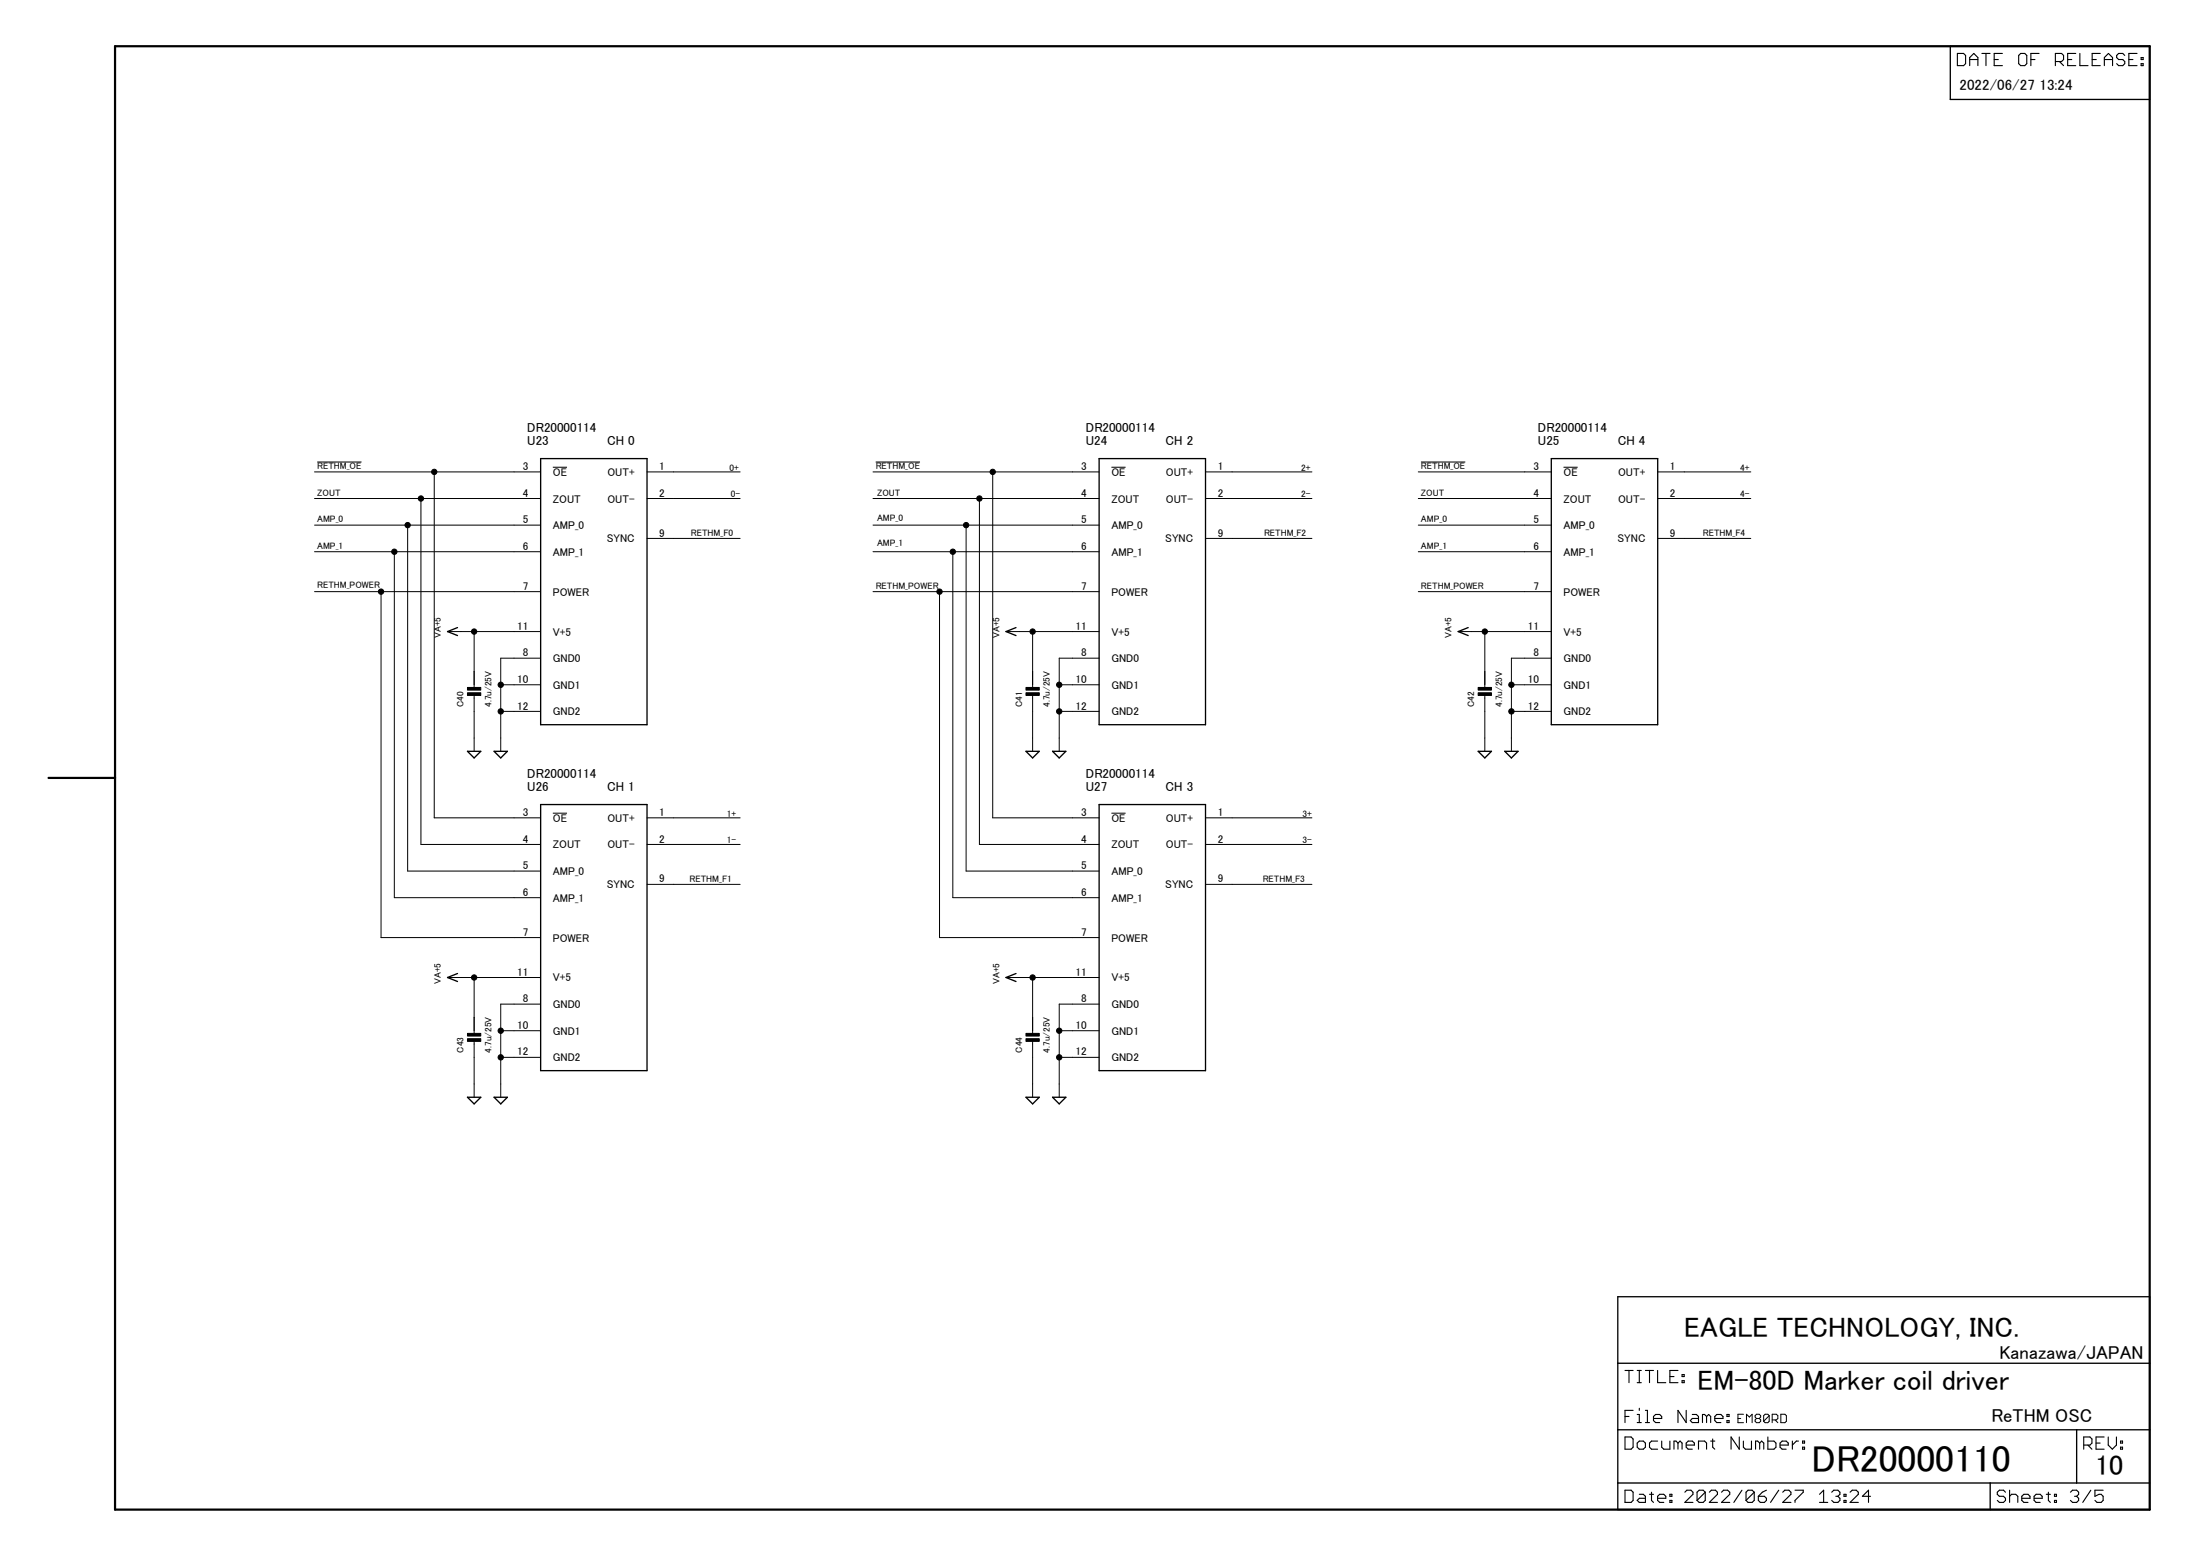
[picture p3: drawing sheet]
<svg xmlns="http://www.w3.org/2000/svg" width="420mm" height="297mm" viewBox="0 0 420 297" stroke-linecap="round" stroke-linejoin="round" font-family="sans-serif">
<g fill="none" stroke="#000" stroke-width=".19">
<path d="M60.1 90.1h43.2M60.1 95.2h43.2M60.6 88.2h8.4M80.4 95.2v66h22.9M82.9 90.1v66h20.4M105.6 89.2h2.7M123.6 90.1h17.8M123.6 95.2h17.8M166.7 90.1h43.2M166.7 95.2h43.2M167.2 88.2h8.5M187 95.2v66h22.9"/>
<path d="M189.6 90.1v66h20.3M212.3 89.2h2.7M230.2 90.1h20.3M230.2 95.2h20.3M270.9 90.1h25.4M270.9 95.2h25.4M271.4 88.2h8.4M298.6 89.2h2.7M316.6 90.1h17.8M316.6 95.2h17.8M60.1 112.9h43.2M60.1 100.2h43.2"/>
<path d="M60.1 105.3h43.2M72.8 112.9v66.1h30.5M75.3 105.3v66.1h28M77.9 100.2v66.1h25.4M123.6 102.8h17.8M166.7 112.9h43.2M166.7 100.2h43.2M166.7 105.3h43.2M179.4 112.9v66.1h30.5M182 105.3v66.1h27.9M184.5 100.2v66.1h25.4M230.2 102.8h20.3"/>
<path d="M270.9 112.9h25.4M270.9 100.2h25.4M270.9 105.3h25.4M316.6 102.8h17.8M85.5 120.6h17.8M90.6 120.6v10.6M90.6 132.8v10.6M95.6 130.7h7.7M95.6 135.8h7.7M103.3 125.6h-7.7v17.8M192.1 120.6h17.8M197.2 120.6v10.6"/>
<path d="M197.2 132.8v10.6M202.3 130.7h7.6M202.3 135.8h7.6M209.9 125.6h-7.6v17.8M278.5 120.6h17.8M283.6 120.6v10.6M283.6 132.8v10.6M288.6 130.7h7.7M288.6 135.8h7.7M296.3 125.6h-7.7v17.8M105.6 155.2h2.7M123.6 156.1h17.8"/>
<path d="M212.3 155.2h2.7M230.2 156.1h20.3M123.6 161.2h17.8M123.6 168.8h17.8M230.2 161.2h20.3M230.2 168.8h20.3M85.5 186.6h17.8M90.6 186.6v10.7M90.6 198.8v10.7M95.6 196.8h7.7M103.3 191.7h-7.7v17.8M192.1 186.6h17.8"/>
<path d="M197.2 186.6v10.7M197.2 198.8v10.7M202.3 196.8h7.6M209.9 191.7h-7.6v17.8M95.6 201.8h7.7M202.3 201.8h7.6M331.9 270.8h.5M333 270h-1.1v1.6h1.1M333.5 271.6v-1.6l.6 .5 .5-.5v1.6M335.4 270.8l-.2-.3v-.2l.2-.3h.6l.3 .3v.2l-.3 .3M335.4 270.8l-.2 .3v.2l.2 .3h.6l.3-.3v-.2l-.3-.3M335.4 270.8h.6"/>
<path d="M337.9 270.3l-.3-.3h-.5l-.3 .3v1M337.9 270.3v1l-.3 .3h-.5l-.3-.3M337.9 270.3l-1.1 1M338.5 271.1h.8l.2-.3v-.5l-.2-.3h-.8v1.6M339 271.1l.5 .5M340.1 270h.8l.3 .3v1l-.3 .3h-.8z"/>
</g>
<path d="M22 8.8h388.5v279.4h-388.5zM9.3 148.5h12.7" fill="none" stroke="#000" stroke-width=".42"/>
<g fill="none" stroke="#000" stroke-width=".25">
<path d="M372.5 8.8h38v10.2h-38zM103.3 87.5h20.3v50.8h-20.3zM209.9 87.5h20.3v50.8h-20.3zM296.3 87.5h20.3v50.8h-20.3zM87.4 119.8l-1.9 .8 1.9 .7M194 119.8l-1.9 .8 1.9 .7M280.4 119.8l-1.9 .8 1.9 .7M89.3 143.4h2.5l-1.2 1.3zM94.4 143.4h2.5l-1.3 1.3zM103.3 153.6h20.3v50.8h-20.3zM195.9 143.4h2.6l-1.3 1.3zM201 143.4h2.6l-1.3 1.3z"/>
<path d="M209.9 153.6h20.3v50.8h-20.3zM282.3 143.4h2.5l-1.2 1.3zM287.4 143.4h2.5l-1.3 1.3zM87.4 185.8l-1.9 .8 1.9 .8M194 185.8l-1.9 .8 1.9 .8M89.3 209.5h2.5l-1.2 1.2zM94.4 209.5h2.5l-1.3 1.2zM195.9 209.5h2.6l-1.3 1.2zM201 209.5h2.6l-1.3 1.2zM309 247.5h101.5v40.7h-101.5zM309 272.9h101.5M309 260.2h101.5"/>
<path d="M396.6 272.9v10.2M309 283.1h101.5M380.1 283.1v5.1"/>
</g>
<g fill="none" stroke="#000" stroke-width=".21">
<path d="M373.8 10.2h1.2l.4 .4v1.5l-.4 .4h-1.2zM376.2 12.5v-1.5l.8-.8 .7 .8v1.5M376.2 11.4h1.5M378.5 10.2h1.6M379.3 10.2v2.3M380.9 11.4h.7M382.4 10.2h-1.5v2.3h1.5M385.5 10.6l.4-.4h.8l.4 .4v1.5l-.4 .4h-.8l-.4-.4zM387.9 11.4h.7M389.4 10.2h-1.5v2.3M392.5 11.7h1.2l.4-.3v-.8l-.4-.4h-1.2v2.3M393.3 11.7l.8 .8"/>
<path d="M394.9 11.4h.8M396.4 10.2h-1.5v2.3h1.5M397.2 10.2v2.3h1.6M399.6 11.4h.7M401.1 10.2h-1.5v2.3h1.5M401.9 11.4h1.6M401.9 12.5v-1.5l.8-.8 .8 .8v1.5M405.8 10.6l-.4-.4h-.8l-.4 .4v.4l.4 .4h.8l.4 .3v.4l-.4 .4h-.8l-.4-.4M406.6 11.4h.8M408.1 10.2h-1.5v2.3h1.5M408.9 12.1h.4v.4h-.4zM408.9 11h.4v.4h-.4z"/>
<path d="M310.3 274.3h1.2l.4 .4v1.6l-.4 .3h-1.2zM310.3 261.6h1.6M310.3 270.4h.8M311.1 261.6v2.3M311.9 269.2h-1.6v2.4M312.7 275.5l.4-.4h.7l.4 .4v.8l-.4 .3h-.7l-.4-.3zM312.7 261.6h.8M312.7 263.9h.8M312.7 270h.4v1.6M312.7 271.6h.8M313.1 261.6v2.3M313.1 268.8v.4"/>
<path d="M314.2 261.6h1.6M314.2 269.2h.4v2.4M314.2 271.6h.8M315 261.6v2.3M315.8 270.8h1.6v-.4l-.4-.4h-.8l-.4 .4v.8l.4 .4h.8M316.6 261.6v2.3h1.5M316.6 275.1h-1.2l-.4 .4v.8l.4 .3h1.2M317.4 275.1v1.2l.4 .3h1.1v-1.5M318.9 262.8h.8M320.5 261.6h-1.6v2.3h1.6M320.5 275.5l-.4-.4h-.4v1.5M320.5 275.5l.4-.4 .3 .4v1.1"/>
<path d="M320.5 275.5v1.1M321.2 263.6h.4v.3h-.4zM321.2 262.4h.4v.4h-.4zM322 275.9h1.6v-.4l-.4-.4h-.8l-.4 .4v.8l.4 .3h.8M322 269.2v2.4l-1.5-2.4v2.4M323.2 270h.8l.4 .4v1.2h-1.2l-.4-.4 .4-.4h1.2M324.4 276.6v-1.5h1.1l.4 .4v1.1M325.9 270.4v1.2M325.9 270.4l-.4-.4h-.4v1.6M325.9 270.4l.4-.4 .4 .4v1.2M326.7 275.1h.8M327.1 274.7v1.6l.4 .3"/>
<path d="M327.5 270.8h1.6v-.4l-.4-.4h-.8l-.4 .4v.8l.4 .4h.8M329.8 270h.4v.4h-.4zM329.8 271.2h.4v.4h-.4zM332.2 274.3v2.3l-1.6-2.3v2.3M333 275.1v1.2l.3 .3h1.2v-1.5M336.1 275.5l-.4-.4h-.4v1.5M336.1 275.5v1.1M336.1 275.5l.3-.4 .4 .4v1.1M337.6 274.3v2.3h1.2l.4-.3v-.8l-.4-.4h-1.2M340 275.9h1.5v-.4l-.4-.4h-.7l-.4 .4v.8l.4 .3h.7M342.3 275.1v1.5M343.5 275.1h-.4l-.8 .8"/>
<path d="M344.3 276.3h.3v.3h-.3zM344.3 275.1h.3v.4h-.3zM398 275.9h1.1l.4-.4v-.8l-.4-.4h-1.1v2.3M398.7 275.9l.8 .7M400.3 275.5h.8M401.8 274.3h-1.5v2.3h1.5M402.6 274.3v1.6l.8 .7 .8-.7v-1.6M405 276.3h.4v.3h-.4zM405 275.1h.4v.4h-.4zM310.3 284.5h1.2l.4 .4v1.5l-.4 .4h-1.2zM313.1 285.3h.7l.4 .3v1.2h-1.1l-.4-.4 .4-.4h1.1M315 285.3h.8"/>
<path d="M315.4 284.9v1.5l.4 .4M316.6 286h1.5v-.4l-.3-.3h-.8l-.4 .3v.8l.4 .4h.8M318.9 286.4h.4v.4h-.4zM318.9 285.3h.4v.3h-.4zM321.8 284.9l.4-.4h.7l.4 .4v.4l-1.5 1.5h1.5M325.7 284.9v1.5l-.4 .4h-.8l-.4-.4M325.7 284.9l-.4-.4h-.8l-.4 .4v1.5M325.7 284.9l-1.6 1.5M326.5 284.9l.3-.4h.8l.4 .4v.4l-1.5 1.5h1.5M328.8 284.9l.4-.4h.7l.4 .4v.4l-1.5 1.5h1.5M332.7 284.5l-1.6 2.3M335 284.9v1.5l-.4 .4h-.8l-.3-.4"/>
<path d="M335 284.9l-.4-.4h-.8l-.3 .4v1.5M335 284.9l-1.5 1.5M335.8 285.6h1.2l.4 .4v.4l-.4 .4h-.8l-.4-.4zM337.4 284.5l-.8 .4-.8 .7M339.7 284.5l-1.6 2.3M340.5 284.9l.4-.4h.8l.3 .4v.4l-1.5 1.5h1.5M342.8 284.5h1.6v.4l-1.6 1.5v.4M347.5 286.8h1.6M347.5 285.3l.8-.8v2.3M349.8 284.9l.4-.4h.8l.4 .4v.4l-.4 .3M350.6 285.6h.4M351 285.6l.4 .4v.4l-.4 .4h-.8l-.4-.4"/>
<path d="M352.2 286.4h.4v.4h-.4zM352.2 285.3h.4v.3h-.4zM353.3 284.9l.4-.4h.8l.4 .4v.4l-1.6 1.5h1.6M357.2 285.6h-1.5l1.1-1.1v2.3M383 284.9l-.4-.4h-.8l-.4 .4v.4l.4 .3h.8l.4 .4v.4l-.4 .4h-.8l-.4-.4M383.8 285.6l.4-.3h.8l.4 .3v1.2M383.8 284.5v2.3M386.1 286h1.6v-.4l-.4-.3h-.8l-.4 .3v.8l.4 .4h.8M388.5 286h1.5v-.4l-.4-.3h-.7l-.4 .3v.8l.4 .4h.7M390.8 285.3h.8M391.2 284.9v1.5l.4 .4M392.4 286.4h.3v.4h-.3z"/>
<path d="M392.4 285.3h.3v.3h-.3zM395.4 284.9l.4-.4h.8l.4 .4v.4l-.4 .3M396.2 285.6h.4M396.6 285.6l.4 .4v.4l-.4 .4h-.8l-.4-.4M399.3 284.5l-1.5 2.3M401.7 284.5h-1.6v1.1l.8-.3h.4l.4 .3v.8l-.4 .4h-.8l-.4-.4"/>
</g>
<path d="M89.3 131.2h2.5v.5h-2.5zM89.3 132.2h2.5v.6h-2.5zM195.9 131.2h2.6v.5h-2.6zM195.9 132.2h2.6v.6h-2.6zM282.3 131.2h2.5v.5h-2.5zM282.3 132.2h2.5v.6h-2.5zM89.3 197.3h2.5v.5h-2.5zM89.3 198.3h2.5v.5h-2.5zM195.9 197.3h2.6v.5h-2.6zM195.9 198.3h2.6v.5h-2.6z" fill="#000" stroke="#000" stroke-width=".19"/>
<g fill="#000" stroke="#000" stroke-width=".19">
<circle cx="80.4" cy="95.2" r=".51"/>
<circle cx="82.9" cy="90.1" r=".51"/>
<circle cx="187" cy="95.2" r=".51"/>
<circle cx="189.6" cy="90.1" r=".51"/>
<circle cx="72.8" cy="112.9" r=".51"/>
<circle cx="75.3" cy="105.3" r=".51"/>
<circle cx="77.9" cy="100.2" r=".51"/>
<circle cx="179.4" cy="112.9" r=".51"/>
<circle cx="182" cy="105.3" r=".51"/>
<circle cx="184.5" cy="100.2" r=".51"/>
<circle cx="90.6" cy="120.6" r=".51"/>
<circle cx="95.6" cy="135.8" r=".51"/>
<circle cx="95.6" cy="130.7" r=".51"/>
<circle cx="197.2" cy="120.6" r=".51"/>
<circle cx="202.3" cy="130.7" r=".51"/>
<circle cx="202.3" cy="135.8" r=".51"/>
<circle cx="283.6" cy="120.6" r=".51"/>
<circle cx="288.6" cy="135.8" r=".51"/>
<circle cx="288.6" cy="130.7" r=".51"/>
<circle cx="90.6" cy="186.6" r=".51"/>
<circle cx="95.6" cy="196.8" r=".51"/>
<circle cx="197.2" cy="186.6" r=".51"/>
<circle cx="202.3" cy="196.8" r=".51"/>
<circle cx="95.6" cy="201.8" r=".51"/>
<circle cx="202.3" cy="201.8" r=".51"/>
</g>
<text font-size="7.2" x="346" y="281.1">DR20000110</text>
<g font-size="5.4">
<text x="321.7" y="255.2">EAGLE TECHNOLOGY, INC.</text>
<text x="324.2" y="265.3">EM-80D Marker coil driver</text>
<text x="400.1" y="281.6">10</text>
</g>
<g font-size="3.6">
<text x="381.9" y="259.5">Kanazawa/JAPAN</text>
<text x="380.3" y="271.4">ReTHM OSC</text>
</g>
<g font-size="2.9">
<text x="374.2" y="17.2">2022/06/27</text>
<text x="389.5" y="17.2">13:24</text>
</g>
<g font-size="2.5">
<text x="100.7" y="82.5">DR20000114</text>
<text x="207.4" y="82.5">DR20000114</text>
<text x="293.7" y="82.5">DR20000114</text>
<text x="100.7" y="85">U23</text>
<text x="115.9" y="85">CH 0</text>
<text x="207.4" y="85">U24</text>
<text x="222.6" y="85">CH 2</text>
<text x="293.7" y="85">U25</text>
<text x="309" y="85">CH 4</text>
<text x="100.7" y="148.5">DR20000114</text>
<text x="207.4" y="148.5">DR20000114</text>
<text x="100.7" y="151">U26</text>
<text x="115.9" y="151">CH 1</text>
<text x="207.4" y="151">U27</text>
<text x="222.6" y="151">CH 3</text>
</g>
<g font-size="2.1">
<text x="99.8" y="89.7">3</text>
<text x="125.9" y="89.7">1</text>
<text x="206.5" y="89.7">3</text>
<text x="232.6" y="89.7">1</text>
<text x="292.9" y="89.7">3</text>
<text x="318.9" y="89.7">1</text>
<text x="99.8" y="94.8">4</text>
<text x="105.6" y="95.9">ZOUT</text>
<text x="105.6" y="90.9">OE</text>
<text x="116" y="90.9">OUT+</text>
<text x="116" y="95.9">OUT-</text>
<text x="125.9" y="94.8">2</text>
<text x="206.5" y="94.8">4</text>
<text x="212.3" y="95.9">ZOUT</text>
<text x="212.3" y="90.9">OE</text>
<text x="222.7" y="90.9">OUT+</text>
<text x="222.7" y="95.9">OUT-</text>
<text x="232.6" y="94.8">2</text>
<text x="292.9" y="94.8">4</text>
<text x="298.6" y="95.9">ZOUT</text>
<text x="298.6" y="90.9">OE</text>
<text x="309" y="90.9">OUT+</text>
<text x="309" y="95.9">OUT-</text>
<text x="318.9" y="94.8">2</text>
<text x="99.8" y="99.9">5</text>
<text x="105.6" y="101">AMP_0</text>
<text x="206.5" y="99.9">5</text>
<text x="212.3" y="101">AMP_0</text>
<text x="292.9" y="99.9">5</text>
<text x="298.6" y="101">AMP_0</text>
<text x="99.8" y="105">6</text>
<text x="105.6" y="106.1">AMP_1</text>
<text x="115.9" y="103.6">SYNC</text>
<text x="125.9" y="102.4">9</text>
<text x="206.5" y="105">6</text>
<text x="212.3" y="106.1">AMP_1</text>
<text x="222.5" y="103.6">SYNC</text>
<text x="232.6" y="102.4">9</text>
<text x="292.9" y="105">6</text>
<text x="298.6" y="106.1">AMP_1</text>
<text x="308.9" y="103.6">SYNC</text>
<text x="318.9" y="102.4">9</text>
<text x="99.8" y="112.6">7</text>
<text x="105.6" y="113.7">POWER</text>
<text x="206.5" y="112.6">7</text>
<text x="212.3" y="113.7">POWER</text>
<text x="292.9" y="112.6">7</text>
<text x="298.6" y="113.7">POWER</text>
<text x="98.7" y="120.2">11</text>
<text x="99.8" y="125.3">8</text>
<text x="105.6" y="121.3">V+5</text>
<text x="205.4" y="120.2">11</text>
<text x="206.5" y="125.3">8</text>
<text x="212.3" y="121.3">V+5</text>
<text x="291.8" y="120.2">11</text>
<text x="292.9" y="125.3">8</text>
<text x="298.6" y="121.3">V+5</text>
<text x="98.7" y="130.4">10</text>
<text x="105.6" y="126.4">GND0</text>
<text x="105.6" y="131.5">GND1</text>
<text x="205.4" y="130.4">10</text>
<text x="212.3" y="126.4">GND0</text>
<text x="212.3" y="131.5">GND1</text>
<text x="291.8" y="130.4">10</text>
<text x="298.6" y="126.4">GND0</text>
<text x="298.6" y="131.5">GND1</text>
<text x="98.7" y="135.5">12</text>
<text x="105.6" y="136.6">GND2</text>
<text x="205.4" y="135.5">12</text>
<text x="212.3" y="136.6">GND2</text>
<text x="291.8" y="135.5">12</text>
<text x="298.6" y="136.6">GND2</text>
<text x="99.8" y="155.8">3</text>
<text x="125.9" y="155.8">1</text>
<text x="206.5" y="155.8">3</text>
<text x="232.6" y="155.8">1</text>
<text x="99.8" y="160.8">4</text>
<text x="105.6" y="162">ZOUT</text>
<text x="105.6" y="156.9">OE</text>
<text x="116" y="156.9">OUT+</text>
<text x="116" y="162">OUT-</text>
<text x="125.9" y="160.8">2</text>
<text x="206.5" y="160.8">4</text>
<text x="212.3" y="162">ZOUT</text>
<text x="212.3" y="156.9">OE</text>
<text x="222.7" y="156.9">OUT+</text>
<text x="222.7" y="162">OUT-</text>
<text x="232.6" y="160.8">2</text>
<text x="99.8" y="165.9">5</text>
<text x="105.6" y="167">AMP_0</text>
<text x="206.5" y="165.9">5</text>
<text x="212.3" y="167">AMP_0</text>
<text x="99.8" y="171">6</text>
<text x="105.6" y="172.1">AMP_1</text>
<text x="115.9" y="169.6">SYNC</text>
<text x="125.9" y="168.5">9</text>
<text x="206.5" y="171">6</text>
<text x="212.3" y="172.1">AMP_1</text>
<text x="222.5" y="169.6">SYNC</text>
<text x="232.6" y="168.5">9</text>
<text x="99.8" y="178.6">7</text>
<text x="105.6" y="179.7">POWER</text>
<text x="206.5" y="178.6">7</text>
<text x="212.3" y="179.7">POWER</text>
<text x="98.7" y="186.2">11</text>
<text x="99.8" y="191.3">8</text>
<text x="105.6" y="187.4">V+5</text>
<text x="205.4" y="186.2">11</text>
<text x="206.5" y="191.3">8</text>
<text x="212.3" y="187.4">V+5</text>
<text x="98.7" y="196.4">10</text>
<text x="105.6" y="192.4">GND0</text>
<text x="105.6" y="197.5">GND1</text>
<text x="205.4" y="196.4">10</text>
<text x="212.3" y="192.4">GND0</text>
<text x="212.3" y="197.5">GND1</text>
<text x="98.7" y="201.5">12</text>
<text x="105.6" y="202.6">GND2</text>
<text x="205.4" y="201.5">12</text>
<text x="212.3" y="202.6">GND2</text>
</g>
<g font-size="1.8">
<text x="60.6" y="89.6">RETHM_OE</text>
<text x="139.3" y="89.8">0+</text>
<text x="167.2" y="89.6">RETHM_OE</text>
<text x="248.5" y="89.8">2+</text>
<text x="271.4" y="89.6">RETHM_OE</text>
<text x="332.3" y="89.8">4+</text>
<text x="60.6" y="94.7">ZOUT</text>
<text x="139.6" y="94.9">0-</text>
<text x="167.5" y="94.7">ZOUT</text>
<text x="248.5" y="94.9">2-</text>
<text x="271.4" y="94.7">ZOUT</text>
<text x="332.3" y="94.9">4-</text>
<text x="60.6" y="99.7">AMP_0</text>
<text x="167.5" y="99.5">AMP_0</text>
<text x="271.4" y="99.7">AMP_0</text>
<text x="60.6" y="104.8">AMP_1</text>
<text x="131.9" y="102.3">RETHM_F0</text>
<text x="167.5" y="104.3">AMP_1</text>
<text x="241.4" y="102.3">RETHM_F2</text>
<text x="271.4" y="104.8">AMP_1</text>
<text x="325.2" y="102.3">RETHM_F4</text>
<text x="60.6" y="112.2">RETHM_POWER</text>
<text x="167.2" y="112.4">RETHM_POWER</text>
<text x="271.4" y="112.4">RETHM_POWER</text>
<text x="84.2" y="121.8" transform="rotate(-90 84.2 121.8)">VA+5</text>
<text x="190.9" y="121.8" transform="rotate(-90 190.9 121.8)">VA+5</text>
<text x="277.2" y="121.8" transform="rotate(-90 277.2 121.8)">VA+5</text>
<text x="88.5" y="134.9" transform="rotate(-90 88.5 134.9)">C40</text>
<text x="93.8" y="134.9" transform="rotate(-90 93.8 134.9)">4.7u/25V</text>
<text x="195.2" y="134.9" transform="rotate(-90 195.2 134.9)">C41</text>
<text x="200.5" y="134.9" transform="rotate(-90 200.5 134.9)">4.7u/25V</text>
<text x="281.5" y="134.9" transform="rotate(-90 281.5 134.9)">C42</text>
<text x="286.9" y="134.9" transform="rotate(-90 286.9 134.9)">4.7u/25V</text>
<text x="138.8" y="155.9">1+</text>
<text x="248.8" y="155.9">3+</text>
<text x="138.8" y="160.9">1-</text>
<text x="248.8" y="160.9">3-</text>
<text x="131.7" y="168.3">RETHM_F1</text>
<text x="241.2" y="168.3">RETHM_F3</text>
<text x="84.2" y="187.9" transform="rotate(-90 84.2 187.9)">VA+5</text>
<text x="190.9" y="187.9" transform="rotate(-90 190.9 187.9)">VA+5</text>
<text x="88.5" y="200.9" transform="rotate(-90 88.5 200.9)">C43</text>
<text x="93.8" y="200.9" transform="rotate(-90 93.8 200.9)">4.7u/25V</text>
<text x="195.2" y="200.9" transform="rotate(-90 195.2 200.9)">C44</text>
<text x="200.5" y="200.9" transform="rotate(-90 200.5 200.9)">4.7u/25V</text>
</g>
</svg>
